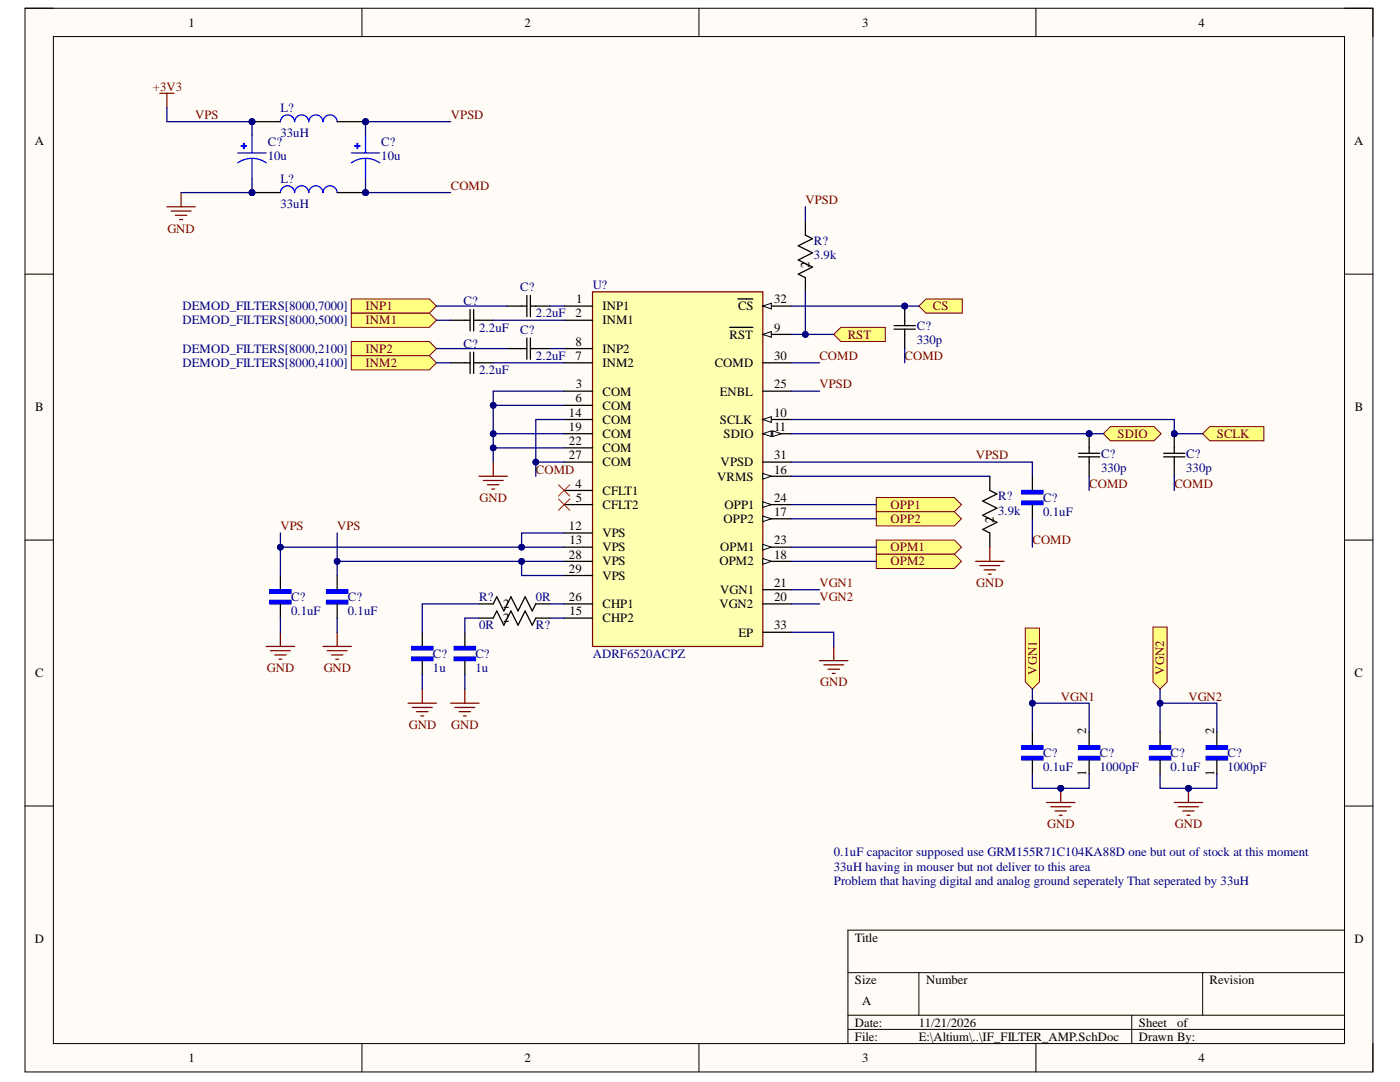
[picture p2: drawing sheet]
<svg xmlns="http://www.w3.org/2000/svg" width="279mm" height="216mm" viewBox="0 0 279 216" stroke-linecap="round" stroke-linejoin="round" font-family="sans-serif">
<path d="M5 1.6h269v212.3h-269z" fill-rule="evenodd" fill="#fffcf8"/>
<path d="M5 1.6h269v212.3h-269z" fill="none" stroke="#000" stroke-width=".2"/>
<path d="M10.7 7.3h257.6v200.9h-257.6z" fill-rule="evenodd" fill="#fffcf8"/>
<g fill="none" stroke="#000" stroke-width=".2">
<path d="M5 1.6h5.7M10.7 7.3h257.6v200.9h-257.6zM72.2 1.6v5.7M139.5 1.6v5.7M206.7 1.6v5.7M268.3 1.6h5.7v5.7M5 54.7h5.7M268.3 54.7h5.7M5 107.8h5.7M268.3 107.8h5.7M5 160.8h5.7M268.3 160.8h5.7"/>
<path d="M169.2 194.1h99.1M183.4 194.1v8.5M240 194.1v8.5M268.3 185.6h-99.1v22.6M72.2 208.2v5.7M139.5 208.2v5.7M169.2 202.6h99.1M169.2 205.4h99.1M206.7 208.2v5.7M225.9 202.6v5.6M274 208.2v5.7"/>
</g>
<path d="M118.3 58.2h33.9v70.8h-33.9z" fill-rule="evenodd" fill="#ffffb0"/>
<path d="M118.3 58.2h33.9v70.8h-33.9z" fill="none" stroke="#800000" stroke-width=".25"/>
<g fill="none" stroke="#000" stroke-width=".25">
<path d="M112.6 61.1h5.7M112.6 69.6h5.7M112.6 63.9h5.7M112.6 72.4h5.7M112.6 78.1h5.7M152.2 61.1h5.7M112.6 80.9h5.7M112.6 83.7h5.7M112.6 86.5h5.7M112.6 89.4h5.7M112.6 92.2h5.7M112.6 97.9h5.7"/>
<path d="M112.6 100.7h5.7M112.6 106.4h5.7M112.6 109.2h5.7M112.6 112h5.7M112.6 114.8h5.7M112.6 120.5h5.7M112.6 123.3h5.7"/>
</g>
<path d="M152.2 61.1l1.7-.6v1.1z" fill="#f8fcff"/>
<path d="M152.2 61.1l1.7-.6v1.1z" fill="none" stroke="#000" stroke-width=".2"/>
<path d="M147.3 59.7h3M152.2 66.7h5.7" fill="none" stroke="#000" stroke-width=".25"/>
<path d="M152.2 66.7l1.7-.5v1.1z" fill="#f8fcff"/>
<path d="M152.2 66.7l1.7-.5v1.1z" fill="none" stroke="#000" stroke-width=".2"/>
<path d="M145.6 65.3h4.7M152.2 72.4h5.7M152.2 78.1h5.7M152.2 83.7h5.7M152.2 126.2h5.7" fill="none" stroke="#000" stroke-width=".25"/>
<path d="M152.2 83.7l1.7-.6v1.2z" fill="#f8fcff"/>
<path d="M152.2 83.7l1.7-.6v1.2z" fill="none" stroke="#000" stroke-width=".2"/>
<path d="M152.2 86.5h5.7" fill="none" stroke="#000" stroke-width=".25"/>
<path d="M152.2 86.5l1.7-.5v1.1z" fill="#f8fcff"/>
<path d="M152.2 86.5l1.7-.5v1.1z" fill="none" stroke="#000" stroke-width=".2"/>
<path d="M154.2 86l1.7 .5-1.7 .6z" fill="#f8fcff"/>
<path d="M154.2 86l1.7 .5-1.7 .6z" fill="none" stroke="#000" stroke-width=".2"/>
<path d="M152.2 92.2h5.7M152.2 95h5.7" fill="none" stroke="#000" stroke-width=".25"/>
<path d="M152.2 94.5l1.7 .5-1.7 .6z" fill="#f8fcff"/>
<path d="M152.2 94.5l1.7 .5-1.7 .6z" fill="none" stroke="#000" stroke-width=".2"/>
<path d="M152.2 100.7h5.7" fill="none" stroke="#000" stroke-width=".25"/>
<path d="M152.2 100.1l1.7 .6-1.7 .6z" fill="#f8fcff"/>
<path d="M152.2 100.1l1.7 .6-1.7 .6z" fill="none" stroke="#000" stroke-width=".2"/>
<path d="M152.2 103.5h5.7" fill="none" stroke="#000" stroke-width=".25"/>
<path d="M152.2 103l1.7 .5-1.7 .6z" fill="#f8fcff"/>
<path d="M152.2 103l1.7 .5-1.7 .6z" fill="none" stroke="#000" stroke-width=".2"/>
<path d="M152.2 109.2h5.7" fill="none" stroke="#000" stroke-width=".25"/>
<path d="M152.2 108.6l1.7 .6-1.7 .5z" fill="#f8fcff"/>
<path d="M152.2 108.6l1.7 .6-1.7 .5z" fill="none" stroke="#000" stroke-width=".2"/>
<path d="M152.2 112h5.7" fill="none" stroke="#000" stroke-width=".25"/>
<path d="M152.2 111.4l1.7 .6-1.7 .6z" fill="#f8fcff"/>
<path d="M152.2 111.4l1.7 .6-1.7 .6z" fill="none" stroke="#000" stroke-width=".2"/>
<g fill="none" stroke="#000" stroke-width=".25">
<path d="M178.4 65.7h4.3M178.4 65h4.3M180.6 63.9v1.1M180.6 65.7v3.9M215.2 91.2h4.3M215.2 90.5h4.3M217.4 89.4v1.1M217.4 91.2v3.8M232.2 91.2h4.3M232.2 90.5h4.3M234.3 89.4v1.1M234.3 91.2v3.8"/>
<path d="M152.2 117.7h5.7M152.2 120.5h5.7"/>
</g>
<path d="M95.6 95h5.7M96.5 95.9h3.9M97.3 96.7h2.3M98.1 97.6h.6M98.4 92.2v2.8" fill="none" stroke="#800000" stroke-width=".25"/>
<path d="M220.2 86.5l1.4-1.4h8.7l1.4 1.4-1.4 1.5h-8.7z" fill-rule="evenodd" fill="#ffff80"/>
<path d="M220.2 86.5l1.4-1.4h8.7l1.4 1.4-1.4 1.5h-8.7z" fill="none" stroke="#800000" stroke-width=".2"/>
<path d="M240 86.5l1.4-1.4h10.8v2.9h-10.8z" fill-rule="evenodd" fill="#ffff80"/>
<path d="M240 86.5l1.4-1.4h10.8v2.9h-10.8z" fill="none" stroke="#800000" stroke-width=".2"/>
<path d="M183.4 61.1l1.4-1.4h7.2v2.8h-7.2z" fill-rule="evenodd" fill="#ffff80"/>
<path d="M183.4 61.1l1.4-1.4h7.2v2.8h-7.2z" fill="none" stroke="#800000" stroke-width=".2"/>
<path d="M166.4 66.7l1.4-1.4h8.9v2.8h-8.9z" fill-rule="evenodd" fill="#ffff80"/>
<path d="M166.4 66.7l1.4-1.4h8.9v2.8h-8.9z" fill="none" stroke="#800000" stroke-width=".2"/>
<path d="M163.6 131.8h5.6M164.4 132.7h4M165.3 133.5h2.2M166.1 134.4h.6M166.4 129v2.8" fill="none" stroke="#800000" stroke-width=".25"/>
<path d="M53.8 119.8h4.3v.7h-4.3z" fill-rule="evenodd" fill="#00f"/>
<path d="M53.8 119.8h4.3v.7h-4.3z" fill="none" stroke="#00f" stroke-width=".25"/>
<path d="M53.8 117.7h4.3v.7h-4.3z" fill-rule="evenodd" fill="#00f"/>
<path d="M53.8 117.7h4.3v.7h-4.3z" fill="none" stroke="#00f" stroke-width=".25"/>
<path d="M56 114.8v2.9M56 120.5v2.8" fill="none" stroke="#000" stroke-width=".25"/>
<path d="M65.2 119.8h4.2v.7h-4.2z" fill-rule="evenodd" fill="#00f"/>
<path d="M65.2 119.8h4.2v.7h-4.2z" fill="none" stroke="#00f" stroke-width=".25"/>
<path d="M65.2 117.7h4.2v.7h-4.2z" fill-rule="evenodd" fill="#00f"/>
<path d="M65.2 117.7h4.2v.7h-4.2z" fill="none" stroke="#00f" stroke-width=".25"/>
<path d="M67.3 114.8v2.9M67.3 120.5v2.8" fill="none" stroke="#000" stroke-width=".25"/>
<path d="M53.1 129h5.7M54 129.8h3.9M54.8 130.7h2.3M55.7 131.5h.5M56 126.2v2.8M64.5 129h5.6M65.3 129.8h4M66.2 130.7h2.2M67 131.5h.6M67.3 126.2v2.8" fill="none" stroke="#800000" stroke-width=".25"/>
<path d="M203.9 100h4.3v.7h-4.3z" fill-rule="evenodd" fill="#00f"/>
<path d="M203.9 100h4.3v.7h-4.3z" fill="none" stroke="#00f" stroke-width=".25"/>
<path d="M203.9 97.9h4.3v.7h-4.3z" fill-rule="evenodd" fill="#00f"/>
<path d="M203.9 97.9h4.3v.7h-4.3z" fill="none" stroke="#00f" stroke-width=".25"/>
<path d="M197.5 95v2.9l1.5 .7-2.9 1.4 2.9 1.4-2.9 1.4 2.9 1.4-2.9 1.4 1.4 .8v2.8M206 95v2.9M206 100.7v2.8" fill="none" stroke="#000" stroke-width=".25"/>
<path d="M194.7 112h5.7M195.6 112.9h3.9M196.4 113.7h2.3M197.3 114.6h.5M197.5 109.2v2.8" fill="none" stroke="#800000" stroke-width=".25"/>
<path d="M111.5 96.7l2.2 2.3M111.5 99.6l2.2 2.2M113.7 96.7l-2.2 2.3M113.7 99.6l-2.2 2.2" fill="none" stroke="#f00" stroke-width=".2"/>
<path d="M90.6 131.1h4.3v.7h-4.3z" fill-rule="evenodd" fill="#00f"/>
<path d="M90.6 131.1h4.3v.7h-4.3z" fill="none" stroke="#00f" stroke-width=".25"/>
<path d="M90.6 129h4.3v.7h-4.3z" fill-rule="evenodd" fill="#00f"/>
<path d="M90.6 129h4.3v.7h-4.3z" fill="none" stroke="#00f" stroke-width=".25"/>
<path d="M92.8 126.2v2.8M92.8 131.8v2.9M95.6 123.3h2.8l.7-1.4 1.5 2.8 1.4-2.8 1.4 2.8 1.4-2.8 1.4 2.8 .7-1.4h2.9M95.6 120.5h2.8l.7-1.4 1.5 2.8 1.4-2.8 1.4 2.8 1.4-2.8 1.4 2.8 .7-1.4h2.9" fill="none" stroke="#000" stroke-width=".25"/>
<path d="M82.2 131.1h4.2v.7h-4.2z" fill-rule="evenodd" fill="#00f"/>
<path d="M82.2 131.1h4.2v.7h-4.2z" fill="none" stroke="#00f" stroke-width=".25"/>
<path d="M82.2 129h4.2v.7h-4.2z" fill-rule="evenodd" fill="#00f"/>
<path d="M82.2 129h4.2v.7h-4.2z" fill="none" stroke="#00f" stroke-width=".25"/>
<path d="M84.3 126.2v2.8M84.3 131.8v2.9" fill="none" stroke="#000" stroke-width=".25"/>
<path d="M84.3 137.5v2.8M92.8 137.5v2.8M81.4 140.3h5.7M82.3 141.2h4M83.1 142h2.3M84 142.9h.6M89.9 140.3h5.7M90.8 141.2h4M91.6 142h2.3M92.5 142.9h.6" fill="none" stroke="#800000" stroke-width=".25"/>
<path d="M203.9 150.9h4.3v.7h-4.3z" fill-rule="evenodd" fill="#00f"/>
<path d="M203.9 150.9h4.3v.7h-4.3z" fill="none" stroke="#00f" stroke-width=".25"/>
<path d="M203.9 148.8h4.3v.7h-4.3z" fill-rule="evenodd" fill="#00f"/>
<path d="M203.9 148.8h4.3v.7h-4.3z" fill="none" stroke="#00f" stroke-width=".25"/>
<path d="M206 146v2.8M206 151.6v2.9" fill="none" stroke="#000" stroke-width=".25"/>
<path d="M229.4 150.9h4.3v.7h-4.3z" fill-rule="evenodd" fill="#00f"/>
<path d="M229.4 150.9h4.3v.7h-4.3z" fill="none" stroke="#00f" stroke-width=".25"/>
<path d="M229.4 148.8h4.3v.7h-4.3z" fill-rule="evenodd" fill="#00f"/>
<path d="M229.4 148.8h4.3v.7h-4.3z" fill="none" stroke="#00f" stroke-width=".25"/>
<path d="M231.5 146v2.8M231.5 151.6v2.9" fill="none" stroke="#000" stroke-width=".25"/>
<path d="M215.2 150.9h4.3v.7h-4.3z" fill-rule="evenodd" fill="#00f"/>
<path d="M215.2 150.9h4.3v.7h-4.3z" fill="none" stroke="#00f" stroke-width=".25"/>
<path d="M215.2 148.8h4.3v.7h-4.3z" fill-rule="evenodd" fill="#00f"/>
<path d="M215.2 148.8h4.3v.7h-4.3z" fill="none" stroke="#00f" stroke-width=".25"/>
<path d="M217.4 146v2.8M217.4 151.6v2.9" fill="none" stroke="#000" stroke-width=".25"/>
<path d="M240.7 150.9h4.3v.7h-4.3z" fill-rule="evenodd" fill="#00f"/>
<path d="M240.7 150.9h4.3v.7h-4.3z" fill="none" stroke="#00f" stroke-width=".25"/>
<path d="M240.7 148.8h4.3v.7h-4.3z" fill-rule="evenodd" fill="#00f"/>
<path d="M240.7 148.8h4.3v.7h-4.3z" fill="none" stroke="#00f" stroke-width=".25"/>
<path d="M242.8 146v2.8M242.8 151.6v2.9" fill="none" stroke="#000" stroke-width=".25"/>
<path d="M211.7 157.3v2.8M208.9 160.1h5.6M209.7 161h4M210.6 161.8h2.2M211.4 162.7h.6" fill="none" stroke="#800000" stroke-width=".25"/>
<circle cx="211.7" cy="157.3" r=".57" fill="#000080"/>
<circle cx="211.7" cy="157.3" r=".57" fill="none" stroke="#000080" stroke-width=".2"/>
<path d="M237.2 157.3v2.8M234.3 160.1h5.7M235.2 161h4M236.1 161.8h2.2M236.9 162.7h.6" fill="none" stroke="#800000" stroke-width=".25"/>
<circle cx="237.2" cy="157.3" r=".56" fill="#000080"/>
<circle cx="237.2" cy="157.3" r=".56" fill="none" stroke="#000080" stroke-width=".2"/>
<path d="M204.6 125.3h2.9v10.8l-1.5 1.4-1.4-1.4z" fill-rule="evenodd" fill="#ffff80"/>
<path d="M204.6 125.3h2.9v10.8l-1.5 1.4-1.4-1.4z" fill="none" stroke="#800000" stroke-width=".2"/>
<path d="M230.1 125.1h2.8v11l-1.4 1.4-1.4-1.4z" fill-rule="evenodd" fill="#ffff80"/>
<path d="M230.1 125.1h2.8v11l-1.4 1.4-1.4-1.4z" fill="none" stroke="#800000" stroke-width=".2"/>
<circle cx="50.3" cy="24.3" r=".57" fill="#000080"/>
<circle cx="50.3" cy="24.3" r=".57" fill="none" stroke="#000080" stroke-width=".2"/>
<circle cx="72.9" cy="24.3" r=".57" fill="#000080"/>
<circle cx="72.9" cy="24.3" r=".57" fill="none" stroke="#000080" stroke-width=".2"/>
<path d="M56 24.3a1.42 1.42 0 0 1 1.4-1.4 1.42 1.42 0 0 1 1.4 1.4 1.42 1.42 0 0 1 1.4-1.4 1.42 1.42 0 0 1 1.4 1.4 1.42 1.42 0 0 1 1.4-1.4 1.42 1.42 0 0 1 1.5 1.4 1.41 1.41 0 0 1 1.4-1.4 1.41 1.41 0 0 1 1.4 1.4" fill="none" stroke="#00f" stroke-width=".25"/>
<path d="M50.3 24.3h5.7" fill="none" stroke="#000" stroke-width=".25"/>
<circle cx="50.3" cy="24.3" r=".57" fill="#000080"/>
<circle cx="50.3" cy="24.3" r=".57" fill="none" stroke="#000080" stroke-width=".2"/>
<path d="M67.3 24.3h5.6" fill="none" stroke="#000" stroke-width=".25"/>
<circle cx="72.9" cy="24.3" r=".57" fill="#000080"/>
<circle cx="72.9" cy="24.3" r=".57" fill="none" stroke="#000080" stroke-width=".2"/>
<circle cx="50.3" cy="38.4" r=".57" fill="#000080"/>
<circle cx="50.3" cy="38.4" r=".57" fill="none" stroke="#000080" stroke-width=".2"/>
<circle cx="72.9" cy="38.4" r=".57" fill="#000080"/>
<circle cx="72.9" cy="38.4" r=".57" fill="none" stroke="#000080" stroke-width=".2"/>
<path d="M56 38.4a1.42 1.42 0 0 1 1.4-1.3 1.42 1.42 0 0 1 1.4 1.3 1.42 1.42 0 0 1 1.4-1.3 1.42 1.42 0 0 1 1.4 1.3 1.42 1.42 0 0 1 1.4-1.3 1.42 1.42 0 0 1 1.5 1.3 1.41 1.41 0 0 1 1.4-1.3 1.41 1.41 0 0 1 1.4 1.3" fill="none" stroke="#00f" stroke-width=".25"/>
<path d="M50.3 38.4h5.7" fill="none" stroke="#000" stroke-width=".25"/>
<circle cx="50.3" cy="38.4" r=".57" fill="#000080"/>
<circle cx="50.3" cy="38.4" r=".57" fill="none" stroke="#000080" stroke-width=".2"/>
<path d="M67.3 38.4h5.6" fill="none" stroke="#000" stroke-width=".25"/>
<circle cx="72.9" cy="38.4" r=".57" fill="#000080"/>
<circle cx="72.9" cy="38.4" r=".57" fill="none" stroke="#000080" stroke-width=".2"/>
<path d="M48.6 28.6h.1v1h-.1z" fill-rule="evenodd" fill="#00f"/>
<path d="M48.6 28.6h.1v1h-.1z" fill="none" stroke="#00f" stroke-width=".25"/>
<path d="M48.2 29.1h1v.1h-1z" fill-rule="evenodd" fill="#00f"/>
<path d="M47.5 32.5a4.9 4.9 0 0 1 5.6 0M47.5 30.5h5.6M48.2 29.1h1v.1h-1zM50.3 27.1v3.4M50.3 31.6v4" fill="none" stroke="#00f" stroke-width=".25"/>
<path d="M71.2 28.6h.2v1h-.2z" fill-rule="evenodd" fill="#00f"/>
<path d="M71.2 28.6h.2v1h-.2z" fill="none" stroke="#00f" stroke-width=".25"/>
<path d="M70.8 29.1h1v.1h-1z" fill-rule="evenodd" fill="#00f"/>
<path d="M70.1 32.5a4.9 4.9 0 0 1 5.7 0M70.1 30.5h5.7M70.8 29.1h1v.1h-1zM72.9 27.1v3.4M72.9 31.6v4" fill="none" stroke="#00f" stroke-width=".25"/>
<path d="M31.9 18.6h2.8M33.3 18.6v2.8M36.1 38.4v2.9M33.3 41.3h5.7M34.2 42.1h3.9M35 43h2.3M35.9 43.8h.5" fill="none" stroke="#800000" stroke-width=".25"/>
<path d="M70.1 59.7h15.6l1.4 1.4-1.4 1.4h-15.6z" fill-rule="evenodd" fill="#ffff80"/>
<path d="M70.1 59.7h15.6l1.4 1.4-1.4 1.4h-15.6z" fill="none" stroke="#800000" stroke-width=".2"/>
<path d="M70.1 62.5h15.6l1.4 1.4-1.4 1.4h-15.6z" fill-rule="evenodd" fill="#ffff80"/>
<path d="M70.1 62.5h15.6l1.4 1.4-1.4 1.4h-15.6z" fill="none" stroke="#800000" stroke-width=".2"/>
<path d="M70.1 68.1h15.6l1.4 1.5-1.4 1.4h-15.6z" fill-rule="evenodd" fill="#ffff80"/>
<path d="M70.1 68.1h15.6l1.4 1.5-1.4 1.4h-15.6z" fill="none" stroke="#800000" stroke-width=".2"/>
<path d="M70.1 71h15.6l1.4 1.4-1.4 1.4h-15.6z" fill-rule="evenodd" fill="#ffff80"/>
<path d="M70.1 71h15.6l1.4 1.4-1.4 1.4h-15.6z" fill="none" stroke="#800000" stroke-width=".2"/>
<path d="M174.9 99.3h15.6l1.4 1.4-1.4 1.4h-15.6z" fill-rule="evenodd" fill="#ffff80"/>
<path d="M174.9 99.3h15.6l1.4 1.4-1.4 1.4h-15.6z" fill="none" stroke="#800000" stroke-width=".2"/>
<path d="M174.9 102.1h15.6l1.4 1.4-1.4 1.4h-15.6z" fill-rule="evenodd" fill="#ffff80"/>
<path d="M174.9 102.1h15.6l1.4 1.4-1.4 1.4h-15.6z" fill="none" stroke="#800000" stroke-width=".2"/>
<path d="M174.9 107.8h15.6l1.4 1.4-1.4 1.4h-15.6z" fill-rule="evenodd" fill="#ffff80"/>
<path d="M174.9 107.8h15.6l1.4 1.4-1.4 1.4h-15.6z" fill="none" stroke="#800000" stroke-width=".2"/>
<path d="M174.9 110.6h15.6l1.4 1.4-1.4 1.4h-15.6z" fill-rule="evenodd" fill="#ffff80"/>
<path d="M174.9 110.6h15.6l1.4 1.4-1.4 1.4h-15.6z" fill="none" stroke="#800000" stroke-width=".2"/>
<g fill="none" stroke="#000" stroke-width=".25">
<path d="M105.1 58.9v4.3M105.8 58.9v4.3M160.7 44.1v2.8l1.4 .7-2.8 1.4 2.8 1.5-2.8 1.4 2.8 1.4-2.8 1.4 1.4 .7v2.8M89.9 63.9h3.9M89.9 72.4h3.9M93.8 61.8v4.2M93.8 70.3v4.2M94.5 63.9h3.9M94.5 61.8v4.2M94.5 70.3v4.2M94.5 72.4h3.9M101.3 61.1h3.8"/>
<path d="M101.3 69.6h3.8M105.1 67.4v4.3M105.8 61.1h4M105.8 67.4v4.3M105.8 69.6h4"/>
</g>
<path d="M112.6 89.4h-14.2v2.8" fill="none" stroke="#000080" stroke-width=".25"/>
<circle cx="98.4" cy="89.4" r=".57" fill="#000080"/>
<circle cx="98.4" cy="89.4" r=".57" fill="none" stroke="#000080" stroke-width=".2"/>
<path d="M112.6 86.5h-14.2v2.9" fill="none" stroke="#000080" stroke-width=".25"/>
<circle cx="98.4" cy="86.5" r=".57" fill="#000080"/>
<circle cx="98.4" cy="86.5" r=".57" fill="none" stroke="#000080" stroke-width=".2"/>
<circle cx="98.4" cy="89.4" r=".57" fill="#000080"/>
<circle cx="98.4" cy="89.4" r=".57" fill="none" stroke="#000080" stroke-width=".2"/>
<path d="M112.6 80.9h-14.2v5.6" fill="none" stroke="#000080" stroke-width=".25"/>
<circle cx="98.4" cy="80.9" r=".57" fill="#000080"/>
<circle cx="98.4" cy="80.9" r=".57" fill="none" stroke="#000080" stroke-width=".2"/>
<circle cx="98.4" cy="86.5" r=".57" fill="#000080"/>
<circle cx="98.4" cy="86.5" r=".57" fill="none" stroke="#000080" stroke-width=".2"/>
<path d="M112.6 78.1h-14.2v2.8" fill="none" stroke="#000080" stroke-width=".25"/>
<circle cx="98.4" cy="80.9" r=".57" fill="#000080"/>
<circle cx="98.4" cy="80.9" r=".57" fill="none" stroke="#000080" stroke-width=".2"/>
<path d="M157.9 66.7h8.5M157.9 61.1h25.5M180.6 69.6v2.8M157.9 83.7h76.4v2.8h5.7M157.9 86.5h62.3M217.4 95v2.9M234.3 95v2.9" fill="none" stroke="#000080" stroke-width=".25"/>
<circle cx="160.7" cy="66.7" r=".57" fill="#000080"/>
<circle cx="160.7" cy="66.7" r=".57" fill="none" stroke="#000080" stroke-width=".2"/>
<path d="M112.6 112h-45.3v2.8M157.9 126.2h8.5v2.8" fill="none" stroke="#000080" stroke-width=".25"/>
<circle cx="67.3" cy="112" r=".57" fill="#000080"/>
<circle cx="67.3" cy="112" r=".57" fill="none" stroke="#000080" stroke-width=".2"/>
<circle cx="104.1" cy="112" r=".57" fill="#000080"/>
<circle cx="104.1" cy="112" r=".57" fill="none" stroke="#000080" stroke-width=".2"/>
<path d="M104.1 112v2.8h8.5" fill="none" stroke="#000080" stroke-width=".25"/>
<circle cx="104.1" cy="112" r=".57" fill="#000080"/>
<circle cx="104.1" cy="112" r=".57" fill="none" stroke="#000080" stroke-width=".2"/>
<path d="M112.6 109.2h-56.6v5.6" fill="none" stroke="#000080" stroke-width=".25"/>
<circle cx="56" cy="109.2" r=".57" fill="#000080"/>
<circle cx="56" cy="109.2" r=".57" fill="none" stroke="#000080" stroke-width=".2"/>
<circle cx="104.1" cy="109.2" r=".57" fill="#000080"/>
<circle cx="104.1" cy="109.2" r=".57" fill="none" stroke="#000080" stroke-width=".2"/>
<path d="M112.6 106.4h-8.5v2.8" fill="none" stroke="#000080" stroke-width=".25"/>
<circle cx="104.1" cy="109.2" r=".57" fill="#000080"/>
<circle cx="104.1" cy="109.2" r=".57" fill="none" stroke="#000080" stroke-width=".2"/>
<path d="M67.3 106.4v5.6" fill="none" stroke="#000080" stroke-width=".25"/>
<circle cx="67.3" cy="112" r=".57" fill="#000080"/>
<circle cx="67.3" cy="112" r=".57" fill="none" stroke="#000080" stroke-width=".2"/>
<path d="M56 106.4v2.8" fill="none" stroke="#000080" stroke-width=".25"/>
<circle cx="56" cy="109.2" r=".57" fill="#000080"/>
<circle cx="56" cy="109.2" r=".57" fill="none" stroke="#000080" stroke-width=".2"/>
<g fill="none" stroke="#000080" stroke-width=".25">
<path d="M157.9 72.4h5.7M157.9 78.1h5.7M157.9 92.2h48.1v2.8M157.9 95h39.6M157.9 117.7h5.7M206 103.5v5.7M56 123.3v2.9M67.3 123.3v2.9M84.3 134.7v2.8M92.8 134.7v2.8M95.6 123.3h-2.8v2.9M95.6 120.5h-11.3v5.7"/>
<path d="M109.8 120.5h2.8M109.8 123.3h2.8M157.9 120.5h5.7M206 154.5v2.8h5.7"/>
</g>
<circle cx="211.7" cy="157.3" r=".57" fill="#000080"/>
<circle cx="211.7" cy="157.3" r=".57" fill="none" stroke="#000080" stroke-width=".2"/>
<path d="M217.4 154.5v2.8h-5.7" fill="none" stroke="#000080" stroke-width=".25"/>
<circle cx="211.7" cy="157.3" r=".57" fill="#000080"/>
<circle cx="211.7" cy="157.3" r=".57" fill="none" stroke="#000080" stroke-width=".2"/>
<path d="M231.5 154.5v2.8h5.7" fill="none" stroke="#000080" stroke-width=".25"/>
<circle cx="237.2" cy="157.3" r=".56" fill="#000080"/>
<circle cx="237.2" cy="157.3" r=".56" fill="none" stroke="#000080" stroke-width=".2"/>
<path d="M242.8 154.5v2.8h-5.6" fill="none" stroke="#000080" stroke-width=".25"/>
<circle cx="237.2" cy="157.3" r=".56" fill="#000080"/>
<circle cx="237.2" cy="157.3" r=".56" fill="none" stroke="#000080" stroke-width=".2"/>
<path d="M206 146v-5.7h11.4v5.7" fill="none" stroke="#000080" stroke-width=".25"/>
<circle cx="206" cy="140.3" r=".56" fill="#000080"/>
<circle cx="206" cy="140.3" r=".56" fill="none" stroke="#000080" stroke-width=".2"/>
<path d="M231.5 146v-5.7h11.3v5.7" fill="none" stroke="#000080" stroke-width=".25"/>
<circle cx="231.5" cy="140.3" r=".56" fill="#000080"/>
<circle cx="231.5" cy="140.3" r=".56" fill="none" stroke="#000080" stroke-width=".2"/>
<path d="M206 137.5v2.8" fill="none" stroke="#000080" stroke-width=".25"/>
<circle cx="206" cy="140.3" r=".56" fill="#000080"/>
<circle cx="206" cy="140.3" r=".56" fill="none" stroke="#000080" stroke-width=".2"/>
<path d="M231.5 137.5v2.8" fill="none" stroke="#000080" stroke-width=".25"/>
<circle cx="231.5" cy="140.3" r=".56" fill="#000080"/>
<circle cx="231.5" cy="140.3" r=".56" fill="none" stroke="#000080" stroke-width=".2"/>
<path d="M50.3 24.3v2.8" fill="none" stroke="#000080" stroke-width=".25"/>
<circle cx="50.3" cy="24.3" r=".57" fill="#000080"/>
<circle cx="50.3" cy="24.3" r=".57" fill="none" stroke="#000080" stroke-width=".2"/>
<path d="M50.3 35.6v2.8" fill="none" stroke="#000080" stroke-width=".25"/>
<circle cx="50.3" cy="38.4" r=".57" fill="#000080"/>
<circle cx="50.3" cy="38.4" r=".57" fill="none" stroke="#000080" stroke-width=".2"/>
<path d="M72.9 35.6v2.8" fill="none" stroke="#000080" stroke-width=".25"/>
<circle cx="72.9" cy="38.4" r=".57" fill="#000080"/>
<circle cx="72.9" cy="38.4" r=".57" fill="none" stroke="#000080" stroke-width=".2"/>
<path d="M72.9 24.3v2.8" fill="none" stroke="#000080" stroke-width=".25"/>
<circle cx="72.9" cy="24.3" r=".57" fill="#000080"/>
<circle cx="72.9" cy="24.3" r=".57" fill="none" stroke="#000080" stroke-width=".2"/>
<path d="M33.3 21.4v2.9h17" fill="none" stroke="#000080" stroke-width=".25"/>
<circle cx="50.3" cy="24.3" r=".57" fill="#000080"/>
<circle cx="50.3" cy="24.3" r=".57" fill="none" stroke="#000080" stroke-width=".2"/>
<path d="M36.1 38.4h14.2" fill="none" stroke="#000080" stroke-width=".25"/>
<circle cx="50.3" cy="38.4" r=".57" fill="#000080"/>
<circle cx="50.3" cy="38.4" r=".57" fill="none" stroke="#000080" stroke-width=".2"/>
<path d="M72.9 38.4h17" fill="none" stroke="#000080" stroke-width=".25"/>
<circle cx="72.9" cy="38.4" r=".57" fill="#000080"/>
<circle cx="72.9" cy="38.4" r=".57" fill="none" stroke="#000080" stroke-width=".2"/>
<path d="M72.9 24.3h17" fill="none" stroke="#000080" stroke-width=".25"/>
<circle cx="72.9" cy="24.3" r=".57" fill="#000080"/>
<circle cx="72.9" cy="24.3" r=".57" fill="none" stroke="#000080" stroke-width=".2"/>
<path d="M112.6 83.7h-5.7v8.5h5.7" fill="none" stroke="#000080" stroke-width=".25"/>
<circle cx="106.9" cy="92.2" r=".57" fill="#000080"/>
<circle cx="106.9" cy="92.2" r=".57" fill="none" stroke="#000080" stroke-width=".2"/>
<path d="M106.9 92.2v2.8" fill="none" stroke="#000080" stroke-width=".25"/>
<circle cx="106.9" cy="92.2" r=".57" fill="#000080"/>
<circle cx="106.9" cy="92.2" r=".57" fill="none" stroke="#000080" stroke-width=".2"/>
<path d="M160.7 58.2v8.5" fill="none" stroke="#000080" stroke-width=".25"/>
<circle cx="160.7" cy="66.7" r=".57" fill="#000080"/>
<circle cx="160.7" cy="66.7" r=".57" fill="none" stroke="#000080" stroke-width=".2"/>
<g fill="none" stroke="#000080" stroke-width=".25">
<path d="M160.7 41.3v2.8M87.1 63.9h2.8M87.1 72.4h2.8M87.1 61.1h14.2M87.1 69.6h14.2M98.4 63.9h14.2M98.4 72.4h14.2M109.8 61.1h2.8M109.8 69.6h2.8M157.9 100.7h17M157.9 103.5h17M157.9 109.2h17"/>
<path d="M157.9 112h17"/>
</g>
<text font-size="4.2" fill="#000080" x="179.9" y="63.3">PIC?02</text>
<g font-size="3.9" fill="#000080">
<text x="217" y="88.8">PIC?02</text>
<text x="233.9" y="88.8">PIC?02</text>
</g>
<g font-size="2.5">
<text x="37.6" y="5.3">1</text>
<text x="104.7" y="5.3">2</text>
<text x="172.1" y="5.3">3</text>
<text x="239.2" y="5.3">4</text>
<text x="6.9" y="29">A</text>
<text x="270.2" y="29">A</text>
<text x="161.6" y="53.4" transform="rotate(-90 161.6 53.4)">2</text>
<text x="114.8" y="63.3">2</text>
<text x="115" y="60.5">1</text>
<text x="120.2" y="62">INP1</text>
<text x="120.2" y="64.7">INM1</text>
<text x="147.3" y="62">CS</text>
<text x="154.5" y="60.5">32</text>
<text x="114.8" y="69">8</text>
<text x="114.8" y="71.8">7</text>
<text x="120.2" y="70.4">INP2</text>
<text x="145.6" y="67.6">RST</text>
<text x="154.5" y="66.2">9</text>
<text x="154.5" y="71.8">30</text>
<text x="114.9" y="77.5">3</text>
<text x="120.2" y="73.3">INM2</text>
<text x="142.6" y="73.3">COMD</text>
<text x="154.5" y="77.5">25</text>
<text x="7" y="82.1">B</text>
<text x="113.6" y="83.2">14</text>
<text x="114.8" y="80.3">6</text>
<text x="120.2" y="78.9">COM</text>
<text x="120.2" y="81.7">COM</text>
<text x="143.7" y="78.9">ENBL</text>
<text x="154.5" y="83.2">10</text>
<text x="270.4" y="82.1">B</text>
<text x="113.6" y="86">19</text>
<text x="113.6" y="88.8">22</text>
<text x="120.2" y="84.6">COM</text>
<text x="120.2" y="87.4">COM</text>
<text x="143.7" y="84.6">SCLK</text>
<text x="144.4" y="87.4">SDIO</text>
<text x="154.5" y="86">11</text>
<text x="113.6" y="91.6">27</text>
<text x="120.2" y="90.3">COM</text>
<text x="120.2" y="93.1">COM</text>
<text x="143.1" y="95.9">VRMS</text>
<text x="143.8" y="93.1">VPSD</text>
<text x="154.5" y="91.6">31</text>
<text x="154.5" y="94.5">16</text>
<text x="114.8" y="97.3">4</text>
<text x="114.9" y="100.2">5</text>
<text x="120.2" y="98.7">CFLT1</text>
<text x="120.2" y="101.6">CFLT2</text>
<text x="144.6" y="101.6">OPP1</text>
<text x="154.5" y="100.2">24</text>
<text x="113.6" y="105.8">12</text>
<text x="120.2" y="107.2">VPS</text>
<text x="144.4" y="104.4">OPP2</text>
<text x="154.5" y="102.9">17</text>
<text x="198.4" y="104.4" transform="rotate(-90 198.4 104.4)">2</text>
<text x="113.6" y="111.5">28</text>
<text x="113.6" y="108.6">13</text>
<text x="120.2" y="110">VPS</text>
<text x="120.2" y="112.8">VPS</text>
<text x="143.6" y="112.8">OPM2</text>
<text x="143.7" y="110">OPM1</text>
<text x="154.5" y="108.6">23</text>
<text x="154.5" y="111.5">18</text>
<text x="113.6" y="114.3">29</text>
<text x="113.6" y="119.9">26</text>
<text x="120.2" y="115.7">VPS</text>
<text x="143.7" y="118.5">VGN1</text>
<text x="154.5" y="117.1">21</text>
<text x="154.5" y="119.9">20</text>
<text x="100.4" y="124.2">2</text>
<text x="100.4" y="121.4">2</text>
<text x="113.6" y="122.8">15</text>
<text x="120.2" y="121.4">CHP1</text>
<text x="120.2" y="124.2">CHP2</text>
<text x="143.6" y="121.4">VGN2</text>
<text x="154.5" y="125.6">33</text>
<text x="147.4" y="127">EP</text>
<text x="7" y="135.1">C</text>
<text x="270.3" y="135.1">C</text>
<text x="216.8" y="146.5" transform="rotate(-90 216.8 146.5)">2</text>
<text x="242.3" y="146.5" transform="rotate(-90 242.3 146.5)">2</text>
<text x="216.8" y="154.8" transform="rotate(-90 216.8 154.8)">1</text>
<text x="242.3" y="154.8" transform="rotate(-90 242.3 154.8)">1</text>
<text x="6.9" y="188.2">D</text>
<text x="170.6" y="187.9">Title</text>
<text x="270.3" y="188.2">D</text>
<text x="170.6" y="196.3">Size</text>
<text x="184.8" y="196.3">Number</text>
<text x="241.4" y="196.3">Revision</text>
<text x="172.1" y="200.6">A</text>
<text x="170.6" y="204.9">Date:</text>
<text x="170.6" y="207.6">File:</text>
<text x="183.4" y="204.9">11/21/2026</text>
<text x="183.4" y="207.6">E:\Altium\..\IF_FILTER_AMP.SchDoc</text>
<text x="227.3" y="204.9">Sheet</text>
<text x="227.3" y="207.6">Drawn By:</text>
<text x="234.9" y="204.9">of</text>
<text x="37.6" y="212">1</text>
<text x="104.7" y="212">2</text>
<text x="172.1" y="212">3</text>
<text x="239.2" y="212">4</text>
</g>
<g font-size="2.5" fill="#800000">
<text x="30.5" y="18.1">+3V3</text>
<text x="39" y="23.8">VPS</text>
<text x="90" y="23.8">VPSD</text>
<text x="90" y="37.9">COMD</text>
<text x="160.7" y="40.7">VPSD</text>
<text x="33.4" y="46.4">GND</text>
<text x="73" y="62">INP1</text>
<text x="73" y="64.7">INM1</text>
<text x="186.2" y="62">CS</text>
<text x="73" y="70.4">INP2</text>
<text x="163.5" y="71.8">COMD</text>
<text x="169.2" y="67.6">RST</text>
<text x="180.5" y="71.8">COMD</text>
<text x="73" y="73.3">INM2</text>
<text x="163.5" y="77.5">VPSD</text>
<text x="223.1" y="87.4">SDIO</text>
<text x="242.8" y="87.4">SCLK</text>
<text x="107" y="94.5">COMD</text>
<text x="194.7" y="91.6">VPSD</text>
<text x="95.7" y="100.2">GND</text>
<text x="177.7" y="101.6">OPP1</text>
<text x="217.4" y="97.3">COMD</text>
<text x="234.4" y="97.3">COMD</text>
<text x="56" y="105.8">VPS</text>
<text x="67.3" y="105.8">VPS</text>
<text x="177.7" y="104.4">OPP2</text>
<text x="177.7" y="110">OPM1</text>
<text x="177.7" y="112.8">OPM2</text>
<text x="206.1" y="108.6">COMD</text>
<text x="163.5" y="117.1">VGN1</text>
<text x="163.5" y="119.9">VGN2</text>
<text x="194.8" y="117.1">GND</text>
<text x="53.3" y="134.1">GND</text>
<text x="64.6" y="134.1">GND</text>
<text x="163.7" y="136.9">GND</text>
<text x="206.9" y="134.6" transform="rotate(-90 206.9 134.6)">VGN1</text>
<text x="232.4" y="134.6" transform="rotate(-90 232.4 134.6)">VGN2</text>
<text x="211.7" y="139.8">VGN1</text>
<text x="237.2" y="139.8">VGN2</text>
<text x="81.6" y="145.4">GND</text>
<text x="90" y="145.4">GND</text>
<text x="209" y="165.2">GND</text>
<text x="234.5" y="165.2">GND</text>
</g>
<g font-size="2.5" fill="#000080">
<text x="56" y="22.4">L?</text>
<text x="53.4" y="29.1">C?</text>
<text x="56" y="27.4">33uH</text>
<text x="76.1" y="29.1">C?</text>
<text x="53.4" y="32">10u</text>
<text x="76.1" y="32">10u</text>
<text x="56" y="36.5">L?</text>
<text x="56" y="41.6">33uH</text>
<text x="162.4" y="48.9">R?</text>
<text x="162.4" y="51.7">3.9k</text>
<text x="103.8" y="58.1">C?</text>
<text x="118.3" y="57.6">U?</text>
<text x="36.4" y="62">DEMOD_FILTERS[8000,7000]</text>
<text x="36.4" y="64.7">DEMOD_FILTERS[8000,5000]</text>
<text x="92.5" y="60.9">C?</text>
<text x="107" y="63.3">2.2uF</text>
<text x="183" y="65.9">C?</text>
<text x="36.4" y="70.4">DEMOD_FILTERS[8000,2100]</text>
<text x="92.5" y="69.4">C?</text>
<text x="95.6" y="66.2">2.2uF</text>
<text x="103.8" y="66.6">C?</text>
<text x="107" y="71.8">2.2uF</text>
<text x="183" y="68.7">330p</text>
<text x="36.4" y="73.3">DEMOD_FILTERS[8000,4100]</text>
<text x="95.6" y="74.6">2.2uF</text>
<text x="219.8" y="91.4">C?</text>
<text x="219.8" y="94.2">330p</text>
<text x="236.7" y="91.4">C?</text>
<text x="236.7" y="94.2">330p</text>
<text x="199.2" y="99.8">R?</text>
<text x="208.2" y="100.2">C?</text>
<text x="199.2" y="102.7">3.9k</text>
<text x="208.2" y="102.9">0.1uF</text>
<text x="58.1" y="119.9">C?</text>
<text x="69.4" y="119.9">C?</text>
<text x="95.6" y="119.9">R?</text>
<text x="107" y="119.9">0R</text>
<text x="58.1" y="122.8">0.1uF</text>
<text x="69.4" y="122.8">0.1uF</text>
<text x="95.6" y="125.6">0R</text>
<text x="107" y="125.6">R?</text>
<text x="86.4" y="131.2">C?</text>
<text x="94.9" y="131.2">C?</text>
<text x="118.3" y="131.2">ADRF6520ACPZ</text>
<text x="86.4" y="134.1">1u</text>
<text x="94.9" y="134.1">1u</text>
<text x="208.2" y="151.1">C?</text>
<text x="208.2" y="153.9">0.1uF</text>
<text x="219.5" y="151.1">C?</text>
<text x="219.5" y="153.9">1000pF</text>
<text x="233.6" y="151.1">C?</text>
<text x="233.6" y="153.9">0.1uF</text>
<text x="244.9" y="151.1">C?</text>
<text x="244.9" y="153.9">1000pF</text>
<text x="166.4" y="170.9">0.1uF capacitor supposed use GRM155R71C104KA88D one but out of stock at this moment</text>
<text x="166.4" y="173.8">33uH having in mouser but not deliver to this area</text>
<text x="166.4" y="176.5">Problem that having digital and analog ground seperately That seperated by 33uH</text>
</g>
</svg>
